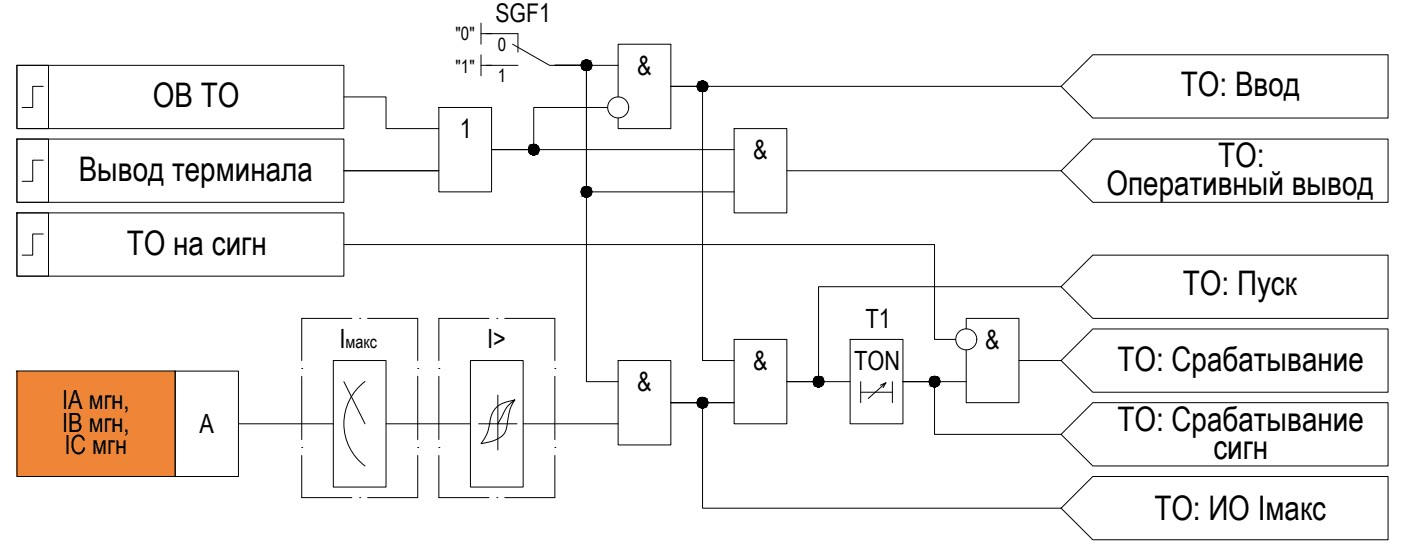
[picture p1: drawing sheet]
<svg xmlns="http://www.w3.org/2000/svg" width="567mm" height="225mm" viewBox="0 0 567 225" stroke-linecap="round" stroke-linejoin="round" font-family="sans-serif">
<!-- layer: 0 -->
<g fill="none" stroke="#000" stroke-width=".4">
<path d="M194.7 9.3v8.6M194.7 13.6h4.3M6.8 26.5h12.8v25.6h-12.8zM6.8 26.5h132.4v25.6h-132.4zM17.5 35h-4.3v8.5h-4.2M139.2 39.2h17v12.9h21.4M194.7 22.2v8.5M194.7 26.5h4.3M224.6 26.5h12.8v128h12.8M250.2 39.2v-21.3h21.3v34.2h-21.3v-4.3M250.2 26.5h-25.6h12.8v51.2h59.7M429.5 35l12.8-12.8h119.5v25.6h-119.5z"/>
<path d="M429.5 35h-158h12.8v111h12.8M6.8 56.3h132.4v25.6h-132.4zM6.8 56.3h12.8v25.6h-12.8zM177.6 43.5h21.4v34.2h-21.4zM245.9 43.5h-29.9v17.1h-17h98.1M297.1 52.1h21.4v34.1h-21.4zM17.5 64.8h-4.3v8.6h-4.2M139.2 69.1h38.4M318.5 69.1h111M429.5 69.1l12.8-12.8h119.5v25.6h-119.5zM6.8 86.2h12.8v25.6h-12.8zM6.8 86.2h132.4v25.6h-132.4z"/>
<path d="M17.5 94.7h-4.3v8.6h-4.2M139.2 99h239v38.4h8.6M429.5 116.1h-98.2v38.4h-12.8h25.6M429.5 116.1l12.8-12.8h119.5v25.6h-119.5zM297.1 137.4h21.4v34.2h-21.4zM344.1 137.4h21.4v34.2h-21.4zM391.1 133.2v-4.3h21.3v34.1h-21.3v-21.3M6.8 150.2h64.1v42.7h-64.1zM70.9 150.2h25.6v42.7h-25.6zM134.9 146h21.3v51.2h-21.3zM139.2 154.5l8.5 17.1M147.7 154.5a21.4 21.4 0 0 0 0 34.1"/>
<path d="M190.4 146h21.3v51.2h-21.3zM201.5 160v22.2M250.2 146h21.3v34.1h-21.3zM348.3 154.5v8.5M348.3 158.8h12.9M356.3 155.9l2.3-.9-7.2 6.3M358.6 155l-1.2 2M361.2 154.5v8.5M391.1 154.5h-25.6h12.7v21.3h51.3M412.4 146h17.1M429.5 146l12.8-12.8h119.5v25.6h-119.5zM96.5 171.6h38.4"/>
<path d="M156.2 171.6h34.2M201.5 171.6h7.7M208.4 161.9a22.1 22.1 0 0 0-3.3 10.9 7.2 7.2 0 0 1-6 5.8l-4.4 1a18.3 18.3 0 0 0 3.9-10.6 8.7 8.7 0 0 1 7.7-6.6l2.1-.5-3.3 3.1-3.6 6.6h-7.8M211.7 171.6h38.5M297.1 163h-25.6h12.8v42.7h145.2M429.5 175.8l12.8-12.8h119.5v25.6h-119.5zM429.5 205.7l12.8-12.8h119.5v25.6h-119.5z"/>
<circle cx="237.4" cy="26.4" r="2.14"/>
<circle cx="284.4" cy="34.9" r="2.14"/>
<circle cx="250.2" cy="43.5" r="4.3"/>
<circle cx="216" cy="60.6" r="2.14"/>
<circle cx="237.4" cy="77.7" r="2.14"/>
<circle cx="391.1" cy="137.4" r="4.3"/>
<circle cx="331.3" cy="154.5" r="2.14"/>
<circle cx="378.3" cy="154.5" r="2.14"/>
<circle cx="284.4" cy="163" r="2.14"/>
</g>
<g fill="none" stroke="#000" stroke-width=".4">
<path d="M196.8 13.6h12.8v7.5M207.5 17.9l14.9 8.6h12.8M196.8 26.5h12.8M142.4 128.9h-20.3v17.1M145.6 128.9h.1M148.8 128.9h20.3v17.1M197.9 128.9h-20.3v17.1M201.1 128.9h.1M204.3 128.9h20.3v17.1M122.1 149.2h.1M122.1 152.4v25.6M169.1 149.2h.1"/>
<path d="M169.1 152.4v25.6M177.6 149.2h.1M177.6 152.4v25.6M224.6 149.2h.1M224.6 152.4v25.6M122.1 181.2h.1M122.1 184.4v17.1h20.3M169.1 181.2h.1M169.1 184.4v17.1h-20.3M177.6 181.2h.1M177.6 184.4v17.1h20.3M224.6 181.2h.1"/>
<path d="M224.6 184.4v17.1h-20.3M145.6 201.5h.1M201.1 201.5h.1"/>
</g>
<!-- layer: 0 -->
<g fill="#000" stroke="#000" stroke-width=".4">
<path d="M236.9 28.5h1zM237.1 24.3h.5zM283.9 37h.9zM284 32.8h.6zM215.7 58.5h.6zM215.5 62.6h1zM236.9 79.7h1zM237.1 75.6h.5zM330.8 156.6h1zM331 152.4h.5zM377.8 156.6h.9zM377.9 152.4h.6z"/>
<path d="M283.9 165.1h.9zM284 160.9h.6z"/>
<path d="M236.9 28.5l.7 .1zM237.1 28.6h.5z"/>
<path d="M237.1 24.3l.8 .1zM236.9 24.4h1z"/>
<path d="M236.9 24.4h1.1zM236.7 24.4h1.3z"/>
<path d="M236.7 24.4l1.5 .1zM236.5 24.5h1.7z"/>
<path d="M236.7 28.4h1.3zM236.7 28.4l1.2 .1z"/>
<path d="M236.5 24.5l1.9 .1zM236.3 24.6h2.1z"/>
<path d="M236.5 28.4h1.7zM236.5 28.4h1.5z"/>
<path d="M236.3 24.6l2.3 .1zM236.3 24.6l2.3 .1z"/>
<path d="M236.3 28.3h2.1zM236.3 28.3l1.9 .1z"/>
<path d="M236.2 24.7l2.5 .1zM236 24.8h2.7z"/>
<path d="M236.2 28.2h2.4zM236.2 28.2l2.2 .1z"/>
<path d="M236 24.8l2.9 .2zM236 24.8l2.9 .2z"/>
<path d="M236 28.1h2.7zM236 28.1l2.6 .1z"/>
<path d="M235.8 25l3.2 .1zM235.7 25.1h3.3z"/>
<path d="M235.8 27.9h3.1zM235.8 27.9l2.9 .2z"/>
<path d="M235.7 25.1l3.5 .2zM235.7 25.1l3.5 .2h-3.6z"/>
<path d="M235.7 27.8h3.3zM235.7 27.8l3.2 .1z"/>
<path d="M235.6 25.3l3.7 .2-.1-.2zM235.6 25.3l3.7 .2h-3.8z"/>
<path d="M235.6 27.6h3.6zM235.6 27.6l3.4 .2z"/>
<path d="M235.5 25.5l3.8 .1zM235.5 25.5l3.8 .1z"/>
<path d="M235.5 27.4h3.8zM235.5 27.4l3.7 .2z"/>
<path d="M235.4 25.6l4 .2zM235.4 25.6l4 .2z"/>
<path d="M235.4 27.2l3.9 .2v-.2zM235.4 27.2l3.9 .2h-3.8z"/>
<path d="M235.3 25.8l4.2 .2-.1-.2zM235.3 25.8l4.2 .2h-4.2z"/>
<path d="M235.3 27h4.1zM235.3 27l4 .2z"/>
<path d="M235.3 26l4.2 .2v-.2zM235.3 26l4.2 .2h-4.3z"/>
<path d="M235.2 26.2l4.3 .3v-.3zM235.2 26.2l4.3 .3h-4.3z"/>
<path d="M235.2 26.6l4.3 .2v-.2zM235.2 26.6l4.3 .2h-4.2z"/>
<path d="M235.3 26.8l4.1 .2 .1-.2zM235.3 26.8l4.1 .2h-4.1z"/>
<path d="M235.2 26.5h4.3zM235.2 26.5l4.3 .1z"/>
<path d="M283.9 37l.7 .1zM284 37.1h.6z"/>
<path d="M284 32.8l.8 .1zM283.9 32.9h.9z"/>
<path d="M283.9 32.9l1.1 .1zM283.6 33h1.4z"/>
<path d="M283.6 33h1.6zM283.5 33h1.7z"/>
<path d="M283.6 37h1.4zM283.6 37h1.2z"/>
<path d="M283.5 33l1.9 .1zM283.2 33.1h2.2z"/>
<path d="M283.5 36.9h1.7zM283.5 36.9l1.5 .1z"/>
<path d="M283.2 33.1l2.4 .1zM283.1 33.2h2.5z"/>
<path d="M283.2 36.8h2.2zM283.2 36.8l2 .1z"/>
<path d="M283.1 33.2l2.6 .2zM282.9 33.4h2.8z"/>
<path d="M283.1 36.7h2.5zM283.1 36.7l2.3 .1z"/>
<path d="M282.9 33.4l3 .1zM282.8 33.5h3.1z"/>
<path d="M282.9 36.6h2.8zM282.9 36.6l2.7 .1z"/>
<path d="M282.8 33.5l3.2 .1zM282.8 33.5l3.2 .1z"/>
<path d="M282.8 36.4h3.1zM282.8 36.4l2.9 .2z"/>
<path d="M282.6 33.6l3.5 .2zM282.6 33.6l3.5 .2z"/>
<path d="M282.6 36.3h3.4zM282.6 36.3l3.3 .1z"/>
<path d="M282.6 33.8l3.6 .2zM282.6 33.8l3.6 .2h-3.8z"/>
<path d="M282.6 36.1h3.5zM282.6 36.1l3.4 .2z"/>
<path d="M282.4 34l3.9 .2-.1-.2zM282.4 34l3.9 .2h-3.9z"/>
<path d="M282.4 35.9l3.7 .2 .1-.2zM282.4 35.9l3.7 .2h-3.5z"/>
<path d="M282.4 34.2l4 .2zM282.4 34.2l4 .2z"/>
<path d="M282.4 35.8h3.9zM282.4 35.8l3.8 .1z"/>
<path d="M282.3 34.4l4.1 .2v-.2zM282.3 34.4l4.1 .2h-4.2z"/>
<path d="M282.3 35.6l4 .2 .1-.2zM282.3 35.6l4 .2h-3.9z"/>
<path d="M282.2 34.6l4.3 .2-.1-.2zM282.2 34.6l4.3 .2h-4.3z"/>
<path d="M282.2 35.4h4.2zM282.2 35.4l4.2 .2z"/>
<path d="M282.2 34.8l4.3 .2zM282.2 34.8l4.3 .2z"/>
<path d="M282.2 35l4.3 .2v-.2zM282.2 35l4.3 .2h-4.3z"/>
<path d="M282.2 35.2l4.2 .2 .1-.2zM282.2 35.2l4.2 .2h-4.2z"/>
<path d="M215.7 58.5h.8zM215.5 58.5h1z"/>
<path d="M215.5 58.5l1.2 .1zM215.3 58.6h1.4z"/>
<path d="M215.3 58.6h1.6zM215.2 58.6h1.7z"/>
<path d="M215.2 58.6l1.9 .2zM215 58.8h2.1z"/>
<path d="M215 58.8h2.2zM214.8 58.8h2.4z"/>
<path d="M214.8 58.8l2.6 .2zM214.6 59h2.8z"/>
<path d="M214.6 59l3 .1zM214.6 59l3 .1h-3.1z"/>
<path d="M214.5 59.1l3.2 .2zM214.5 59.1l3.2 .2z"/>
<path d="M214.4 59.3l3.4 .1zM214.4 59.3l3.4 .1h-3.6z"/>
<path d="M214.2 59.4l3.7 .2zM214.2 59.4l3.7 .2h-3.8z"/>
<path d="M214.1 59.6l3.9 .2-.1-.2zM214.1 59.6l3.9 .2h-3.9z"/>
<path d="M214.1 59.8l3.9 .2zM214.1 59.8l3.9 .2z"/>
<path d="M214 60l4.1 .2-.1-.2zM214 60l4.1 .2h-4.2z"/>
<path d="M215.5 62.6l.8 .1zM215.7 62.7h.6z"/>
<path d="M215.3 62.6h1.4zM215.3 62.6h1.2z"/>
<path d="M215.2 62.5h1.7zM215.2 62.5l1.5 .1z"/>
<path d="M215 62.4h2.1zM215 62.4l1.9 .1z"/>
<path d="M214.8 62.3h2.4zM214.8 62.3l2.3 .1z"/>
<path d="M214.6 62.2h2.8zM214.6 62.2l2.6 .1z"/>
<path d="M214.5 62.1h3.1zM214.5 62.1l2.9 .1z"/>
<path d="M214.4 61.9h3.3zM214.4 61.9l3.2 .2z"/>
<path d="M214.2 61.8h3.6zM214.2 61.8l3.5 .1z"/>
<path d="M214.1 61.5l3.7 .3 .1-.3zM214.1 61.5l3.7 .3h-3.6z"/>
<path d="M214.1 61.4h3.9zM214.1 61.4l3.8 .1z"/>
<path d="M214 61.2h4zM214 61.2l4 .2z"/>
<path d="M213.9 60.2l4.2 .2v-.2zM213.9 60.2l4.2 .2h-4.2z"/>
<path d="M213.9 60.4l4.3 .2zM213.9 60.4l4.3 .2z"/>
<path d="M213.9 60.8l4.2 .2v-.2zM213.9 60.8l4.2 .2h-4.2z"/>
<path d="M213.9 61l4.1 .2 .1-.2zM213.9 61l4.1 .2h-4z"/>
<path d="M213.9 60.6l4.2 .2 .1-.2zM213.9 60.6l4.2 .2h-4.2z"/>
<path d="M236.9 79.7l.7 .1zM237.1 79.8h.5z"/>
<path d="M237.1 75.6h.8zM236.9 75.6h1z"/>
<path d="M236.9 75.6h1.1zM236.7 75.6h1.3z"/>
<path d="M236.7 75.6l1.5 .1zM236.5 75.7h1.7z"/>
<path d="M236.7 79.7h1.3zM236.7 79.7h1.2z"/>
<path d="M236.5 75.7l1.9 .1zM236.3 75.8h2.1z"/>
<path d="M236.5 79.6h1.7zM236.5 79.6l1.5 .1z"/>
<path d="M236.3 75.8l2.3 .1zM236.3 75.8l2.3 .1z"/>
<path d="M236.3 79.5h2.1zM236.3 79.5l1.9 .1z"/>
<path d="M236.2 75.9l2.5 .2zM236 76.1h2.7z"/>
<path d="M236.2 79.4h2.4zM236.2 79.4l2.2 .1z"/>
<path d="M236 76.1l2.9 .1zM236 76.1l2.9 .1z"/>
<path d="M236 79.3h2.7zM236 79.3l2.6 .1z"/>
<path d="M235.8 76.2l3.2 .1zM235.7 76.3h3.3z"/>
<path d="M235.8 79.1h3.1zM235.8 79.1l2.9 .2z"/>
<path d="M235.7 76.3l3.5 .2zM235.7 76.3l3.5 .2h-3.6z"/>
<path d="M235.7 79h3.3zM235.7 79l3.2 .1z"/>
<path d="M235.6 76.5l3.7 .2-.1-.2zM235.6 76.5l3.7 .2h-3.8z"/>
<path d="M235.6 78.8h3.6zM235.6 78.8l3.4 .2z"/>
<path d="M235.5 76.7l3.8 .2zM235.5 76.7l3.8 .2z"/>
<path d="M235.5 78.6h3.8zM235.5 78.6l3.7 .2z"/>
<path d="M235.4 76.9l4 .1zM235.4 76.9l4 .1z"/>
<path d="M235.4 78.4l3.9 .2v-.2zM235.4 78.4l3.9 .2h-3.8z"/>
<path d="M235.3 77l4.2 .3-.1-.3zM235.3 77l4.2 .3h-4.2z"/>
<path d="M235.3 78.3h4.1zM235.3 78.3l4 .1z"/>
<path d="M235.3 77.3l4.2 .2v-.2zM235.3 77.3l4.2 .2h-4.3z"/>
<path d="M235.2 77.5l4.3 .2v-.2zM235.2 77.5l4.3 .2h-4.3z"/>
<path d="M235.2 77.8l4.3 .3v-.3zM235.2 77.8l4.3 .3h-4.2z"/>
<path d="M235.3 78.1l4.1 .2 .1-.2zM235.3 78.1l4.1 .2h-4.1z"/>
<path d="M235.2 77.7h4.3zM235.2 77.7l4.3 .1z"/>
<path d="M330.8 156.6h.7zM331 156.6h.5z"/>
<path d="M331 152.4h.8zM330.8 152.4h1z"/>
<path d="M330.8 152.4l1.2 .1zM330.6 152.5h1.4z"/>
<path d="M330.6 152.5l1.6 .1zM330.4 152.6h1.8z"/>
<path d="M330.6 156.5h1.4zM330.6 156.5l1.2 .1z"/>
<path d="M330.4 152.6h1.9zM330.2 152.6h2.1z"/>
<path d="M330.4 156.5h1.8zM330.4 156.5h1.6z"/>
<path d="M330.2 152.6l2.3 .2zM330.1 152.8h2.4z"/>
<path d="M330.2 156.3h2.1zM330.2 156.3l2 .2z"/>
<path d="M330.1 152.8l2.6 .1zM329.9 152.9h2.8z"/>
<path d="M330.1 156.2h2.4zM330.1 156.2l2.2 .1z"/>
<path d="M329.9 152.9l2.9 .1zM329.9 152.9l2.9 .1z"/>
<path d="M329.9 156.1h2.8zM329.9 156.1l2.6 .1z"/>
<path d="M329.8 153l3.1 .2zM329.8 153l3.1 .2h-3.3z"/>
<path d="M329.8 155.9h3zM329.8 155.9l2.9 .2z"/>
<path d="M329.6 153.2l3.5 .1zM329.6 153.2l3.5 .1z"/>
<path d="M329.6 155.8h3.3zM329.6 155.8l3.2 .1z"/>
<path d="M329.5 153.3l3.7 .2-.1-.2zM329.5 153.3l3.7 .2h-3.8z"/>
<path d="M329.5 155.7h3.6zM329.5 155.7l3.4 .1z"/>
<path d="M329.4 153.5l3.9 .2zM329.4 153.5l3.9 .2z"/>
<path d="M329.4 155.5h3.8zM329.4 155.5l3.7 .2z"/>
<path d="M329.3 153.7l4 .2v-.2zM329.3 153.7l4 .2h-4z"/>
<path d="M329.3 155.3l3.9 .2 .1-.2zM329.3 155.3l3.9 .2h-3.8z"/>
<path d="M329.3 153.9l4.1 .2zM329.3 153.9l4.1 .2z"/>
<path d="M329.3 155.1h4zM329.3 155.1l4 .2z"/>
<path d="M329.2 154.1l4.2 .2v-.2zM329.2 154.1l4.2 .2h-4.2z"/>
<path d="M329.2 154.9l4.1 .2 .1-.2zM329.2 154.9l4.1 .2h-4z"/>
<path d="M329.2 154.3l4.2 .2v-.2zM329.2 154.3l4.2 .2h-4.2z"/>
<path d="M329.2 154.5l4.2 .2zM329.2 154.5l4.2 .2z"/>
<path d="M329.2 154.7l4.2 .2v-.2zM329.2 154.7l4.2 .2h-4.2z"/>
<path d="M377.8 156.6h.7zM377.9 156.6h.6z"/>
<path d="M377.9 152.4h.8zM377.8 152.4h.9z"/>
<path d="M377.8 152.4l1.1 .1zM377.6 152.5h1.3z"/>
<path d="M377.6 152.5l1.5 .1zM377.4 152.6h1.7z"/>
<path d="M377.6 156.5h1.3zM377.6 156.5l1.1 .1z"/>
<path d="M377.4 152.6h1.9zM377.2 152.6h2.1z"/>
<path d="M377.4 156.5h1.7zM377.4 156.5h1.5z"/>
<path d="M377.2 152.6l2.3 .2zM377 152.8h2.5z"/>
<path d="M377.2 156.3h2.1zM377.2 156.3l1.9 .2z"/>
<path d="M377 152.8l2.6 .1zM376.8 152.9h2.8z"/>
<path d="M377 156.2h2.5zM377 156.2l2.3 .1z"/>
<path d="M376.8 152.9l3 .1zM376.8 152.9l3 .1z"/>
<path d="M376.8 156.1h2.8zM376.8 156.1l2.7 .1z"/>
<path d="M376.7 153l3.2 .2zM376.7 153l3.2 .2h-3.3z"/>
<path d="M376.7 155.9h3.1zM376.7 155.9l2.9 .2z"/>
<path d="M376.6 153.2l3.5 .1zM376.6 153.2l3.5 .1z"/>
<path d="M376.6 155.8h3.3zM376.6 155.8l3.2 .1z"/>
<path d="M376.5 153.3l3.6 .2v-.2zM376.5 153.3l3.6 .2h-3.8z"/>
<path d="M376.5 155.7h3.6zM376.5 155.7l3.4 .1z"/>
<path d="M376.3 153.5l3.9 .2zM376.3 153.5l3.9 .2z"/>
<path d="M376.3 155.5h3.8zM376.3 155.5l3.8 .2z"/>
<path d="M376.3 153.7l4 .2-.1-.2zM376.3 153.7l4 .2h-4.1z"/>
<path d="M376.3 155.3l3.8 .2 .1-.2zM376.3 155.3l3.8 .2h-3.8z"/>
<path d="M376.2 153.9l4.2 .2zM376.2 153.9l4.2 .2z"/>
<path d="M376.2 155.1h4.1zM376.2 155.1l4 .2z"/>
<path d="M376.2 154.1l4.2 .2v-.2zM376.2 154.1l4.2 .2h-4.3z"/>
<path d="M376.1 154.3l4.3 .2v-.2zM376.1 154.3l4.3 .2h-4.3z"/>
<path d="M376.1 154.7l4.3 .2v-.2zM376.1 154.7l4.3 .2h-4.2z"/>
<path d="M376.2 154.9l4.1 .2 .1-.2zM376.2 154.9l4.1 .2h-4.1z"/>
<path d="M376.1 154.5h4.3zM376.1 154.5l4.3 .2z"/>
<path d="M283.9 165.1h.7zM284 165.1h.6z"/>
<path d="M284 160.9h.8zM283.9 160.9h.9z"/>
<path d="M283.9 160.9l1.1 .1zM283.6 161h1.4z"/>
<path d="M283.6 161l1.6 .1zM283.5 161.1h1.7z"/>
<path d="M283.6 165.1h1.4zM283.6 165.1h1.2z"/>
<path d="M283.5 161.1l1.9 .1zM283.2 161.2h2.2z"/>
<path d="M283.5 165h1.7zM283.5 165l1.5 .1z"/>
<path d="M283.2 161.2l2.4 .1zM283.1 161.3h2.5z"/>
<path d="M283.2 164.9h2.2zM283.2 164.9l2 .1z"/>
<path d="M283.1 161.3l2.6 .1zM282.9 161.4h2.8z"/>
<path d="M283.1 164.8h2.5zM283.1 164.8l2.3 .1z"/>
<path d="M282.9 161.4l3 .2zM282.8 161.6h3.1z"/>
<path d="M282.9 164.6h2.8zM282.9 164.6l2.7 .2z"/>
<path d="M282.8 161.6l3.2 .1zM282.8 161.6l3.2 .1z"/>
<path d="M282.8 164.5h3.1zM282.8 164.5l2.9 .1z"/>
<path d="M282.6 161.7l3.5 .2zM282.6 161.7l3.5 .2z"/>
<path d="M282.6 164.4h3.4zM282.6 164.4l3.3 .1z"/>
<path d="M282.6 161.9l3.6 .1zM282.6 161.9l3.6 .1h-3.8z"/>
<path d="M282.6 164.2h3.5zM282.6 164.2l3.4 .2z"/>
<path d="M282.4 162l3.9 .3-.1-.3zM282.4 162l3.9 .3h-3.9z"/>
<path d="M282.4 164l3.7 .2 .1-.2zM282.4 164l3.7 .2h-3.5z"/>
<path d="M282.4 162.3l4 .1zM282.4 162.3l4 .1z"/>
<path d="M282.4 163.8h3.9zM282.4 163.8l3.8 .2z"/>
<path d="M282.3 162.4l4.1 .2v-.2zM282.3 162.4l4.1 .2h-4.2z"/>
<path d="M282.3 163.7h4.1zM282.3 163.7l4 .1z"/>
<path d="M282.2 162.6l4.3 .2-.1-.2zM282.2 162.6l4.3 .2h-4.3z"/>
<path d="M282.2 163.4l4.2 .3v-.3zM282.2 163.4l4.2 .3h-4.1z"/>
<path d="M282.2 162.8l4.3 .2zM282.2 162.8l4.3 .2z"/>
<path d="M282.2 163l4.3 .2v-.2zM282.2 163l4.3 .2h-4.3z"/>
<path d="M282.2 163.2l4.2 .2 .1-.2zM282.2 163.2l4.2 .2h-4.2z"/>
</g>
<path d="M6.8 150.2l64.1 42.7v-42.7zM6.8 150.2l64.1 42.7h-64.1z" fill="#ef8637" stroke="#ef8637" stroke-width=".4"/>
<g font-size="13.7">
<text x="478" y="39">ТО: Ввод</text>
<text x="61.9" y="43.4">ОВ ТО</text>
<text x="493" y="67.5">ТО:</text>
<text x="31.9" y="73.2">Вывод терминала</text>
<text x="447.9" y="79.1">Оперативный вывод</text>
<text x="51.4" y="103.2">ТО на сигн</text>
<text x="478.8" y="119.6">ТО: Пуск</text>
<text x="452.3" y="150.2">ТО: Срабатывание</text>
<text x="452.3" y="174.3">ТО: Срабатывание</text>
<text x="491.1" y="185.8">сигн</text>
<text x="467.2" y="210.6">ТО: ИО Iмакс</text>
</g>
<g font-size="10.7">
<text x="257.8" y="30.3">&amp;</text>
<text x="186.2" y="55.9">1</text>
<text x="304.8" y="64.4">&amp;</text>
<text x="350.3" y="132.8">T1</text>
<text x="137.4" y="140.8">I</text>
<text x="197.1" y="140.8">I&gt;</text>
<text x="398.7" y="141.3">&amp;</text>
<text x="304.8" y="149.8">&amp;</text>
<text x="345.7" y="149.8">TON</text>
<text x="257.8" y="158.3">&amp;</text>
<text x="25.1" y="165.8">IA мгн,</text>
<text x="25.1" y="174.7">IB мгн,</text>
<text x="80.7" y="175.4">А</text>
<text x="26.1" y="183.8">IC мгн</text>
</g>
<text font-size="10.4" x="200.6" y="8.8">SGF1</text>
<g font-size="7.5">
<text x="184.4" y="16.3">&quot;0&quot;</text>
<text x="201.5" y="20.6">0</text>
<text x="184.4" y="29.7">&quot;1&quot;</text>
<text x="201.5" y="33.4">1</text>
</g>
<text font-size="7.2" x="139.9" y="140.8">макс</text>
</svg>
